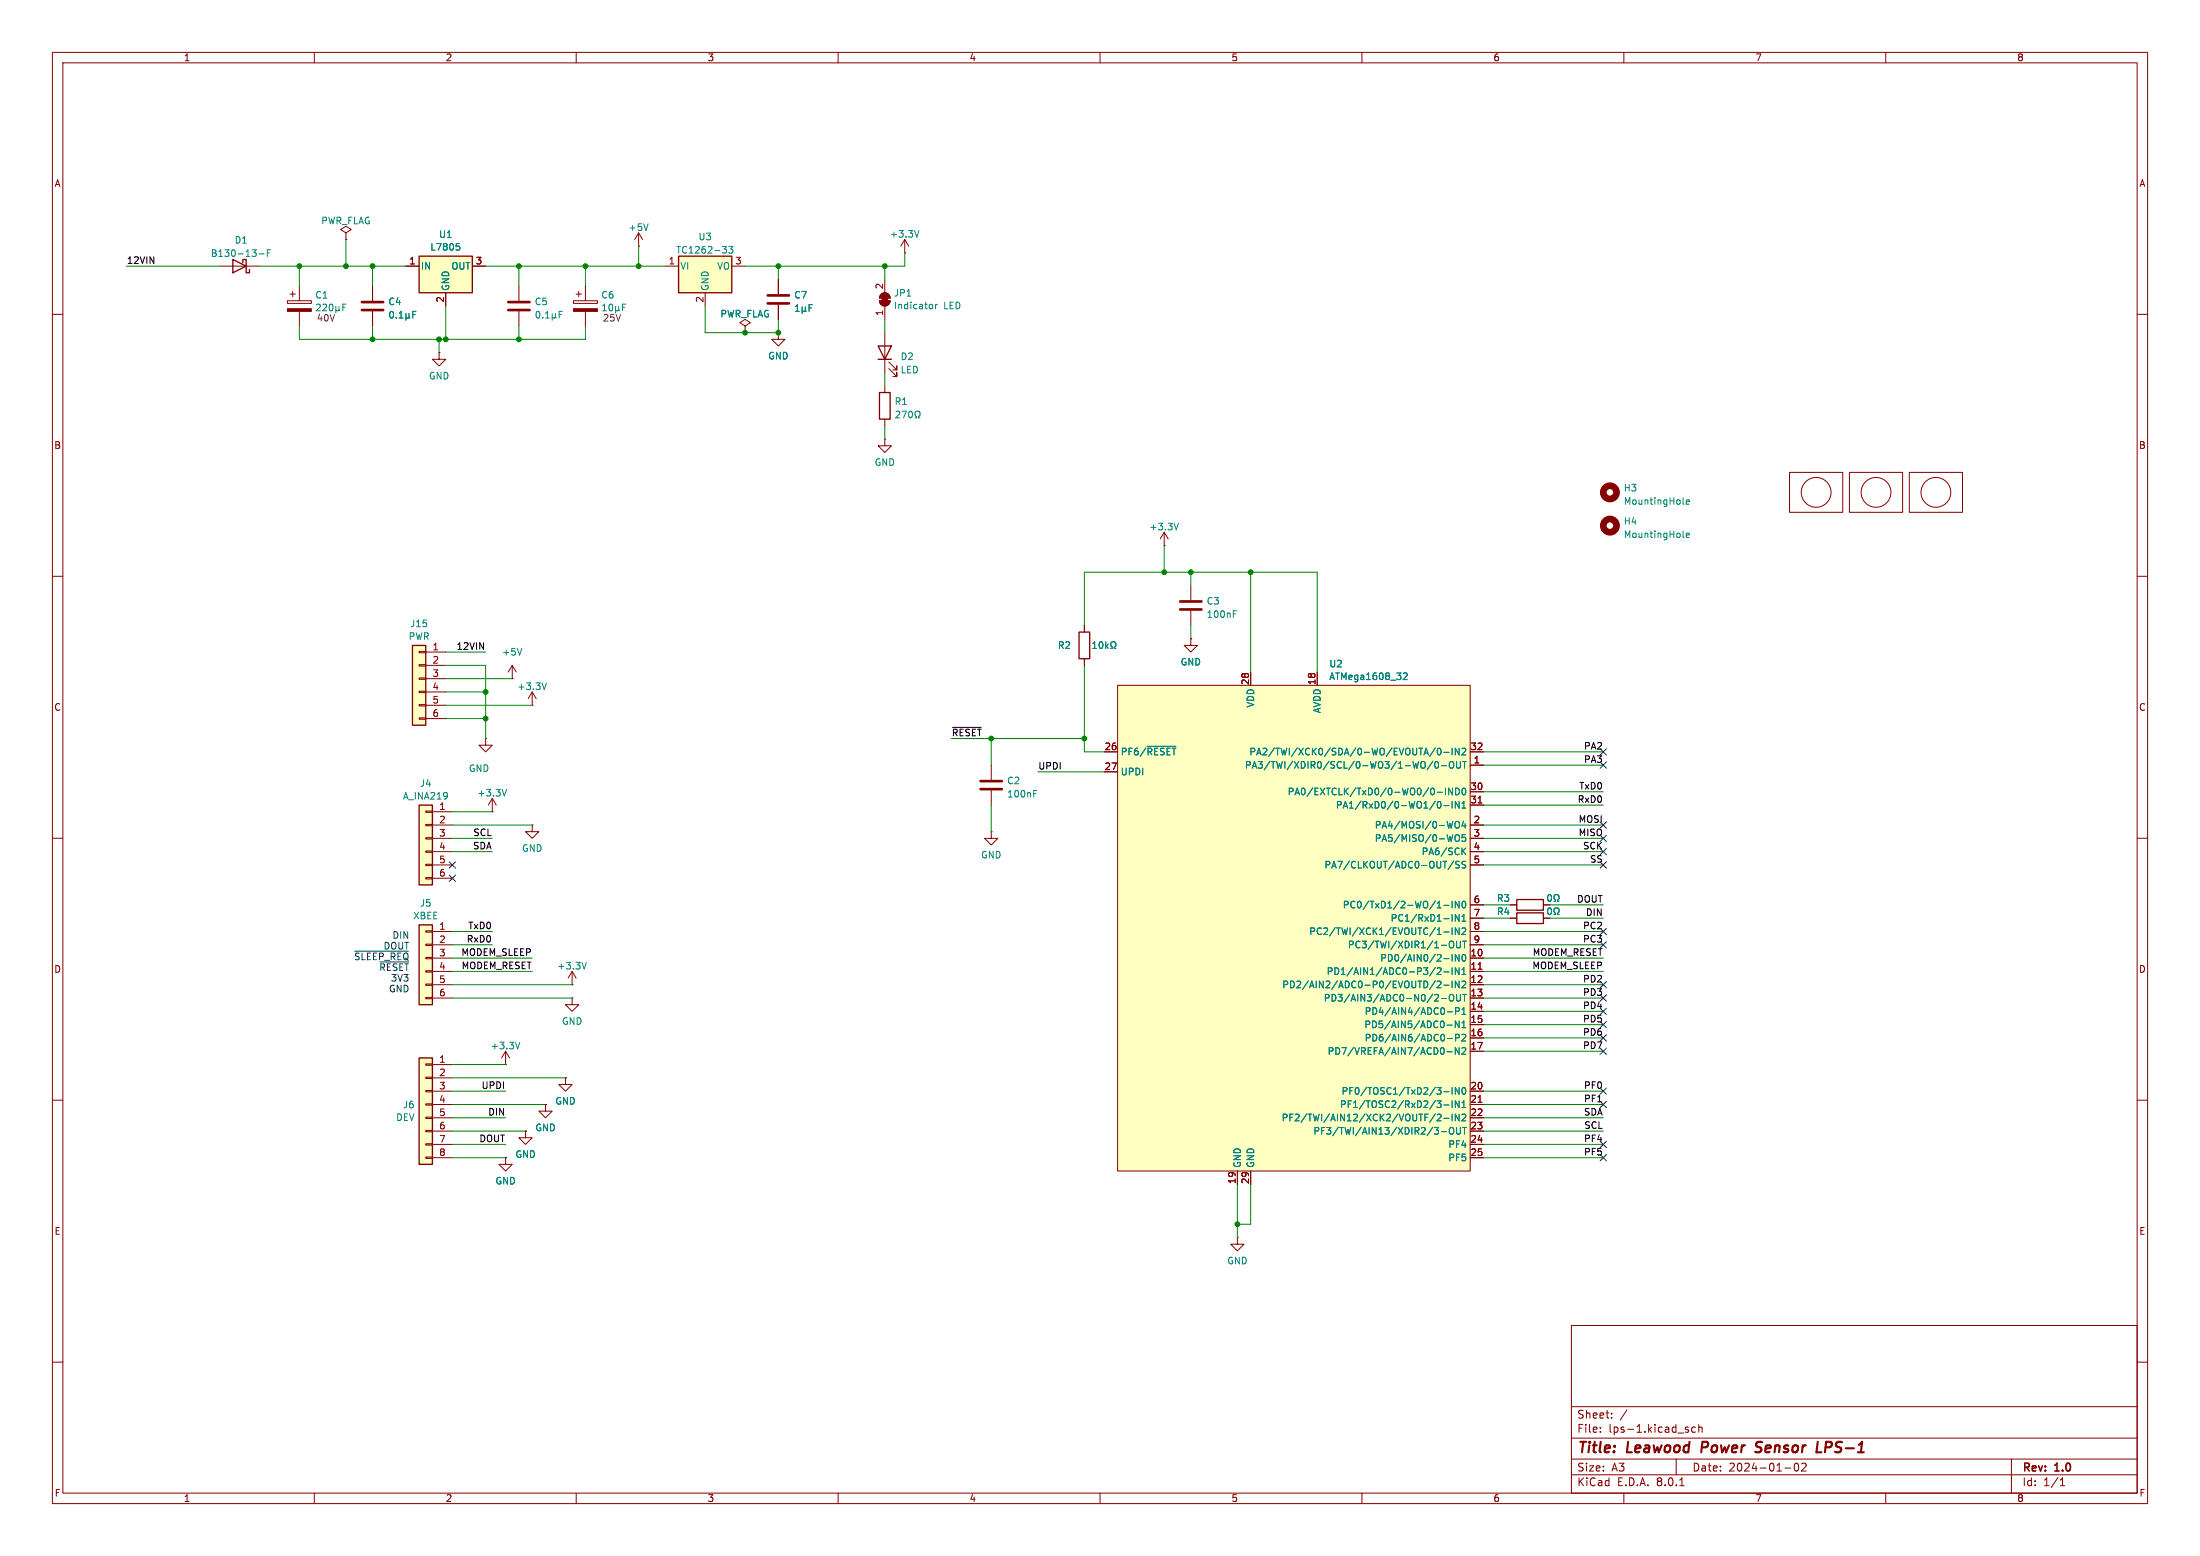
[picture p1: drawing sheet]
<svg xmlns="http://www.w3.org/2000/svg" width="420mm" height="297mm" viewBox="0 0 420 297" stroke-linecap="round" stroke-linejoin="round" font-family="sans-serif">
<path d="M0 0h420v297h-420z" fill="#fff" stroke="#fff" stroke-width=".19"/>
<g fill="none" stroke="#840000" stroke-width=".19">
<path d="M10 10h400v277h-400zM12 12h396v273h-396zM60 10v2M110 10v2M160 10v2M210 10v2M260 10v2M310 10v2M360 10v2M10 60h2M148.6 53.3v2.8M148.6 58.2v2.8"/>
<path d="M167.9 57.4h2a1.02 1.02 0 0 1-1 1 1.02 1.02 0 0 1-1-1zM168.2 56.2a1.02 1.02 0 0 1 1.1-.2 1.02 1.02 0 0 1 .6 .9h-2zM168.9 53.3v2.6M168.9 58.4v2.6M408 60h2M148.6 63.5v1.3h1.3l-1.3 1.2-1.3-1.2h1.3M148.6 63.5h.1M168.9 63.5v7.6M168.9 73.7v1.2M169.7 70.4l1.5 1.5v-.8v.8h-.8M169.7 69.1l1.5 1.5v-.7v.7h-.8M168.9 83.8v1.3h1.3l-1.3 1.3-1.3-1.3h1.3"/>
<path d="M168.9 83.8h.1M168.9 80v1.3M10 110h2M408 110h2M10 160h2M408 160h2M288.3 175.3h1.3M288.3 172.7h1.3M294.6 175.3h1.3M294.6 172.7h1.3M10 210h2M408 210h2"/>
<path d="M10 260h2M300 253h108v32h-108zM408 260h2M300 278.5h108M300 274.5h108M300 268.5h108M305.5 273.2v.2M305.5 272.5v.1M307.7 270.5v.2M307.7 269.8v.1M310.6 269.1l-1.3 1.9M320 278.5v3"/>
<path d="M321.9 272.9l.4 .1 .1 .2-.2 .2h-.3M321.9 272.4l.4 .1M323.7 272.5l-.5-.1-.3 .3 .2 .6h.6M324.3 272.5l.2-.1 .4 .1v.9M324.3 271.9v1.5M342.7 279.4l.2-.1a.8 .8 0 0 1 .5 .7 .8 .8 0 0 1-.5 .8 1 1 0 0 1-.2-1.4zM343.9 279.4l.6-.1 .2 .1 .1 .3-.9 1.1h.9M384 278.5v6.5M60 285v2M110 285v2M160 285v2M210 285v2"/>
<path d="M260 285v2M300 281.5h108M310 285v2M320.7 283.6h.8M340.7 280.2h1.2M360 285v2M393.3 283.6h.9M393.3 282.5l.4-.4v1.5"/>
</g>
<path d="M325 275.2l-.2 2M336.1 277a.85 .85 0 0 1-1 .1M336.2 275.2l-.7 .1a.46 .46 0 0 0-.3 .5 .46 .46 0 0 0 .4 .4l.5 .1M346.8 277.2h.9M348.6 275.2l-.2 2" fill="none" stroke="#840000" stroke-width=".4"/>
<path d="M167.6 66h2.6l-1.3 2.6zM167.6 68.6h2.6M167.9 74.9h2v5.1h-2zM289.6 174.2h5v2.1h-5zM289.6 171.7h5v2h-5z" fill="none" stroke="#840000" stroke-width=".25"/>
<g fill="none" stroke="#008484" stroke-width=".19">
<path d="M151.9 59.4h.7M151.9 58.5l.3-.3v1.2M153.1 59.3l.2 .1 .4-.1M153.1 58.6v1.3M153.7 59.3l.2 .1M153.7 58.6v.7M154.5 58.8h.4M155.1 58.2h-.6v1.2M177.9 58.2l.2 .1-.2 .6M178.6 58.1v.8M179 58.1l-.4 .2M171 78.6l.5-.1 .3 .3-.8 1h.8"/>
<path d="M172.2 78.5h.8l-.5 1.3M173.6 78.6l.2-.1a.68 .68 0 0 1 .4 .6 .68 .68 0 0 1-.4 .7l-.3-.5zM174.7 79.8h.3v-.3a.54 .54 0 0 1-.3-.7 .54 .54 0 0 1 .8-.3l.1 .6-.3 .4v.3h.3M295.6 173.4l.2-.1a.68 .68 0 0 1 .4 .6 .68 .68 0 0 1-.4 .7l-.3-.5zM295.6 170.9l.2-.1a.68 .68 0 0 1 .4 .6 .68 .68 0 0 1-.4 .6l-.3-.5zM296.7 174.6h.3v-.3a.54 .54 0 0 1-.3-.7 .54 .54 0 0 1 .8-.2l.1 .6-.3 .3v.3h.3M296.7 172h.3v-.2a.54 .54 0 0 1-.3-.8 .54 .54 0 0 1 .8-.2l.1 .6-.3 .4v.2h.3"/>
</g>
<path d="M146.6 57.9h4M146.6 56.4h4" fill="none" stroke="#840000" stroke-width=".51"/>
<g fill="#840000" stroke="#840000" stroke-width=".19">
<path d="M168.4 56.6h1v1.1h-1z"/>
<path d="M167.9 57.4h2a1.02 1.02 0 0 1-1 1 1.02 1.02 0 0 1-1-1z"/>
<path d="M168.2 56.2a1.02 1.02 0 0 1 1.1-.2 1.02 1.02 0 0 1 .6 .9h-2z"/>
</g>
<path d="M213.4 130.8h67.3v92.7h-67.3z" fill="#ffffc2"/>
<g fill="none" stroke="#840000" stroke-width=".19">
<path d="M142.2 62.2l1.1-.6-1.1-.6-1 .6 1 .6v1.3M142.2 63.5h.1M213.4 130.8h67.3v92.7h-67.3zM238.8 128.3v2.5M251.5 128.3v2.5M189.2 158.8v1.2h1.3l-1.3 1.3-1.2-1.3h1.2M189.2 158.8h.1M189.2 146.1v2.7M189.2 150.9v2.8M210.8 143.5h2.6M210.8 147.3h2.6M280.7 146.1h2.5"/>
<path d="M280.7 157.5h2.5M280.7 143.5h2.5M280.7 151.1h2.5M280.7 153.7h2.5M282.2 153.3h.7M280.7 160h2.5M280.7 162.6h2.5M280.7 165.1h2.5M280.7 172.7h2.5M280.7 175.3h2.5M280.7 177.8h2.5M280.7 182.9h2.5"/>
<path d="M280.7 185.4h2.5M280.7 188h2.5M280.7 190.5h2.5M280.7 193h2.5M280.7 195.6h2.5M280.7 198.1h2.5M280.7 180.3h2.5M282.2 185h.7M280.7 200.7h2.5M280.7 208.3h2.5M280.7 210.8h2.5M280.7 213.4h2.5"/>
<path d="M280.7 215.9h2.5M280.7 218.4h2.5M282.2 210.4h.7M236.2 223.5v2.6M238.8 223.5v2.6M280.7 221h2.5"/>
</g>
<g fill="none" stroke="#008484" stroke-width=".19">
<path d="M267.9 128.6l.5-.1 .2 .3-.7 .9h.7M197.3 151.5h.5M197.3 150.9h.6M219 142.5h5.5M271.8 145.4h.1a.81 .81 0 0 1-.1 1.2M273.5 145.3l-1.1 1.6M274 142.8l-1.1 1.6M274.1 145.4h.1a.68 .68 0 0 1 .4 .6 .68 .68 0 0 1-.4 .6 .85 .85 0 0 1-.1-1.2zM274.4 151.2h.9M274.5 142.9l.2-.1a.68 .68 0 0 1 .4 .7 .68 .68 0 0 1-.4 .6l-.3-.5zM274.5 153.1l.2-.1a.68 .68 0 0 1 .4 .6 .68 .68 0 0 1-.4 .6l-.3-.4zM275.2 146.1h.9"/>
<path d="M275.6 153.8h1M275.6 143.6h1M275.9 150.4v1.3M276.7 145.5l.3-.1a.43 .43 0 0 1 .5 .4v.4a.42 .42 0 0 1-.4 .4 .42 .42 0 0 1-.4-.4zM277.2 142.8v1.3M277.2 153v1.2M277.3 150.4v1.3l-.7-1.3v1.3M277.9 150.4a.64 .64 0 0 1 .7 .7 .64 .64 0 0 1-.7 .6zM277.9 156.9l.2-.1a.43 .43 0 0 1 .5 .4v.4a.42 .42 0 0 1-.4 .5 .42 .42 0 0 1-.4-.5zM277.9 159.4l.2-.1a.43 .43 0 0 1 .5 .5v.4a.42 .42 0 0 1-.4 .4 .42 .42 0 0 1-.4-.4zM278.1 145.4v1l.2 .2h.4l.1-.2v-1M278.5 142.8v1.3l-.7-1.3v1.3"/>
<path d="M278.5 153v1.2l-.7-1.2v1.2M279.1 142.9l.5-.1 .2 .4-.8 .9h.8M279.1 153.3l.4-.3v1.2M279.1 154.2h.7M279.2 145.4h.7M279.2 150.6l.2-.2a.68 .68 0 0 1 .4 .7 .68 .68 0 0 1-.4 .6l-.3-.5zM279.4 156.7l-.3 .9h.8M279.6 145.4v1.2M279.7 157.2v.9M279.8 159.3h-.6l-.1 .6 .2-.1 .4 .1 .1 .2v.4l-.2 .1-.5-.1M274.4 173.3h.7M275.6 172.8h1"/>
<path d="M275.6 177.9h1M276.7 179.8l.3-.2a.43 .43 0 0 1 .5 .5v.4a.42 .42 0 0 1-.4 .4 .42 .42 0 0 1-.4-.4zM277.2 172v1.3M277.2 177.1v1.3M277.5 164.3l-1.1 1.7M278.1 179.6v1.1l.2 .2h.4l.1-.2v-1.1M278.5 172v1.3l-.7-1.3v1.3M278.5 174.6v1.2l-.7-1.2v1.2M278.5 177.1v1.3l-.7-1.3v1.3M278.6 164.5l-.5-.1-.2 .3 .1 .3 .5 .2v.4l-.1 .1-.5-.1M279.1 177.2l.5-.1 .2 .4-.8 .9h.8M279.1 174.9l.4-.3v1.2"/>
<path d="M279.1 175.8h.7M279.2 172.2l.2-.2a.68 .68 0 0 1 .4 .7 .68 .68 0 0 1-.4 .6l-.3-.5zM279.2 179.6h.7M279.3 162.4l.5 .7M279.6 179.6v1.3M279.8 164.5l-.5-.1-.1 .1v.4l.5 .2 .1 .3-.2 .3-.5-.1M279.8 161.9l-.7 .7M274 187.2l-1.1 1.6M274.4 184.9l.5-.2 .2 .4-.8 .9h.8M274.4 187.4l.5-.1 .2 .3-.8 .9h.8M275.2 190.6h.9M275.6 185.5h1"/>
<path d="M275.6 188.1h1M276.3 195.7h.9M276.3 193.1h1M276.3 198.2h1M276.7 190l.3-.2a.43 .43 0 0 1 .5 .4v.5a.42 .42 0 0 1-.4 .4 .42 .42 0 0 1-.4-.4zM277.2 182.2v1.3M277.2 184.7v1.3M277.2 187.3v1.2M277.9 193h.6l.1-.2-.1-.3-.6-.2v1.3M277.9 198.1l.6-.1 .1-.1-.1-.3-.6-.2v1.3M278.1 189.8v1l.2 .3 .4-.1 .1-.2v-1M278.5 182.2v1.3l-.7-1.3v1.3"/>
<path d="M278.5 184.7v1.3l-.7-1.3v1.3M278.5 187.3v1.2l-.7-1.2v1.2M278.5 194.9v1.3l-.7-1.3v1.3M278.5 200v1.2l-.7-1.2v1.2M279.1 187.4l.5-.1 .2 .3-.8 .9h.8M279.1 197.6l.5-.2 .2 .4-.8 .9h.8M279.1 186h.7M279.1 185.1l.4-.4v1.3M279.1 192.7l.4-.4v1.3M279.1 195.3l.4-.4v1.3M279.1 193.6h.7M279.1 196.2h.7"/>
<path d="M279.2 182.3l.2-.1a.68 .68 0 0 1 .4 .6 .68 .68 0 0 1-.4 .7l-.3-.5zM279.2 189.8h.7M279.6 189.8v1.3M274 212.6l-1.1 1.6M274.4 212.8l.5-.1 .2 .3-.8 .9h.8M275.2 216h.9M275.6 208.4h1M275.6 210.9h1M275.6 213.5h1M276.3 200.8h.9M276.7 215.4l.3-.2a.43 .43 0 0 1 .5 .4v.5a.42 .42 0 0 1-.4 .4 .42 .42 0 0 1-.4-.4zM277.2 207.6v1.3"/>
<path d="M277.2 210.1v1.3M277.2 212.7v1.2M278.1 215.2v1l.2 .3 .4-.1 .1-.2v-1M278.5 207.6v1.3l-.7-1.3v1.3M278.5 210.1v1.3l-.7-1.3v1.3M278.5 212.7v1.2l-.7-1.2v1.2M279.1 200.1l.5-.1 .2 .3-.8 .9h.8M279.1 212.8l.5-.1 .2 .3-.8 .9h.8M279.1 210.5l.4-.4v1.3M279.1 211.4h.7M279.2 207.7l.2-.1a.68 .68 0 0 1 .4 .6 .68 .68 0 0 1-.4 .7l-.3-.5zM279.2 215.2h.7"/>
<path d="M279.6 215.2v1.3"/>
</g>
<path d="M187.2 150.6h4.1M187.2 149.1h4.1" fill="none" stroke="#840000" stroke-width=".51"/>
<path d="M129.5 48.9h10.2v7h-10.2z" fill="#ffffc2"/>
<path d="M129.5 48.9h10.2v7h-10.2z" fill="none" stroke="#840000" stroke-width=".25"/>
<g fill="none" stroke="#840000" stroke-width=".19">
<path d="M66 44.5l1.1-.7-1.1-.6-1 .6 1 .7v1.2M66 45.7h.1M71.1 54.6v2.8M71.1 59.4v2.8M127 50.8h2.5M134.6 55.9v2.5M139.7 50.8h2.5M172.7 48.3h.1M172.7 45.7l-.7 1.3M172.7 45.7v2.6M172.7 45.7l.8 1.3M100.3 215.9v1.3h1.3l-1.3 1.2-1.2-1.2h1.2"/>
<path d="M100.3 215.9h.1M104.1 210.8v1.3h1.3l-1.3 1.3-1.2-1.3h1.2M104.1 210.8h.1M107.9 205.7v1.3h1.3l-1.3 1.3-1.2-1.3h1.2M107.9 205.7h.1"/>
</g>
<g fill="none" stroke="#008484" stroke-width=".19">
<path d="M74.5 59.6l.2-.2a.68 .68 0 0 1 .4 .7 .68 .68 0 0 1-.4 .6l-.3-.5zM76.2 59.8l.4-.4v1.3M77.5 59.9v1.2M78.1 59.9v.6M79.4 59.4h-.6v1.3M137.9 47h.8l-.4 .5 .3 .1 .1 .5-.2 .2h-.4M139.1 47h.8l-.4 .5 .4 .1v.6l-.2 .1-.6-.1M175.4 44l-.4 1.3M75.7 60.6v.1M76.2 60.7h.7M77.5 60.5l.2 .2 .4-.2M78.1 60.5l.2 .2"/>
<path d="M78.8 60h.4"/>
</g>
<path d="M69.1 59.2h4.1M69.1 57.7h4.1" fill="none" stroke="#840000" stroke-width=".51"/>
<path d="M80 48.9h10.2v7h-10.2z" fill="#ffffc2"/>
<path d="M80 48.9h10.2v7h-10.2z" fill="none" stroke="#840000" stroke-width=".25"/>
<path d="M77.5 50.8h2.5M85.1 55.9v2.5M90.2 50.8h2.5M121.9 47h.1M121.9 44.5l-.7 1.2M121.9 44.5v2.5M121.9 44.5l.8 1.2M96.5 221v1.2h1.3l-1.3 1.3-1.3-1.3h1.3M96.5 221h.1" fill="none" stroke="#840000" stroke-width=".19"/>
<path d="M87.1 46.5h.6M87.2 47h.3l.3 .2-.1 .5-.5 .1M123.7 42.7l-.4 1.3" fill="none" stroke="#008484" stroke-width=".19"/>
<path d="M80 201.9h2.5v20.3h-2.5z" fill="#ffffc2"/>
<g fill="none" stroke="#840000" stroke-width=".19">
<path d="M99.1 54.6v2.8M99.1 59.4v2.8M109.5 57.4h4.5v.5h-4.5zM110 56.1h1M110.5 55.6v1M111.8 54.6v2.8M111.8 59.4v2.8M83.8 67.3v1.3h1.3l-1.3 1.3-1.3-1.3h1.3M83.8 67.3h.1M341.6 90.2h10.2v7.6h-10.2zM353.1 90.2h10.1v7.6h-10.1zM364.5 90.2h10.1v7.6h-10.1z"/>
<path d="M109.2 188h.1M109.2 190.5v1.3h1.3l-1.3 1.2-1.3-1.2h1.3M109.2 190.5h.1M109.2 185.4l-.7 1.3M109.2 185.4v2.6M109.2 185.4l.8 1.3M81.3 218.3h1.2v.3h-1.2zM81.3 215.8h1.2v.2h-1.2zM81.3 213.2h1.2v.3h-1.2zM81.3 210.7h1.2v.2h-1.2zM81.3 208.2h1.2v.2h-1.2zM81.3 205.6h1.2v.3h-1.2z"/>
<path d="M81.3 203.1h1.2v.2h-1.2zM82.5 203.2h3.9M82.5 205.7h3.9M82.5 208.3h3.9M82.5 210.8h3.9M82.5 213.4h3.9M82.5 215.9h3.9M82.5 218.4h3.9M96.5 203.2h.1M96.5 200.7l-.7 1.2M96.5 200.7v2.5M96.5 200.7l.8 1.2"/>
<path d="M81.3 220.9h1.2v.2h-1.2zM82.5 221h3.9M236.2 236.2v1.3h1.3l-1.3 1.3-1.3-1.3h1.3M236.2 236.2h.1"/>
<circle cx="346.7" cy="94" r="2.84"/>
<circle cx="358.1" cy="94" r="2.84"/>
<circle cx="369.6" cy="94" r="2.84"/>
</g>
<path d="M80 201.9h2.5v20.3h-2.5z" fill="none" stroke="#840000" stroke-width=".25"/>
<g fill="none" stroke="#840000" stroke-width="1.3">
<circle cx="307.3" cy="94" r="1.27"/>
<circle cx="307.3" cy="100.3" r="1.27"/>
</g>
<g fill="none" stroke="#008484" stroke-width=".19">
<path d="M102.5 59.6l.1-.2a.68 .68 0 0 1 .5 .7 .68 .68 0 0 1-.5 .6l-.3-.5zM104.1 59.8l.4-.4v1.3M105.4 59.9v1.2M106 59.9v.6M107.4 59.4h-.7v1.3M115 59.3h.8M115 58.4l.4-.3v1.2M116.4 58.2l.1-.1a.68 .68 0 0 1 .5 .6 .68 .68 0 0 1-.5 .6l-.3-.5zM117.5 59.1l.2 .2 .4-.2M117.5 58.5v1.2M118.1 59.1l.2 .2M118.1 58.5v.6"/>
<path d="M118.8 58.7h.5M119.4 58.1h-.6v1.2M103.6 60.6v.1M104.1 60.7h.8M105.4 60.5l.2 .2 .4-.2M106 60.5l.2 .2M106.7 60h.5M321.3 96.1l.2 .2M321.9 95.8l.6-.1-.1-.2-.3-.1-.2 .2 .1 .6h.4M321.3 102.4l.2 .2M321.9 102.2l.6-.1-.1-.3h-.3l-.2 .1 .1 .7h.4M99.2 198.9l-.4 1.3"/>
<path d="M111.9 183.7l-.4 1.3"/>
</g>
<path d="M97 59.2h4.1M97 57.7h4.1" fill="none" stroke="#840000" stroke-width=".51"/>
<path d="M109.5 58.9h4.5v.5h-4.5z" fill="#840000" stroke="#840000" stroke-width=".19"/>
<path d="M80 176.5h2.5v15.3h-2.5z" fill="#ffffc2"/>
<path d="M81.3 177.7h1.2v.2h-1.2zM82.5 177.8h3.9M81.3 190.4h1.2v.2h-1.2zM81.3 187.8h1.2v.3h-1.2zM81.3 185.3h1.2v.2h-1.2zM81.3 182.8h1.2v.2h-1.2zM81.3 180.2h1.2v.3h-1.2zM82.5 180.3h3.9M82.5 182.9h3.9M82.5 185.4h3.9M82.5 188h3.9M82.5 190.5h3.9" fill="none" stroke="#840000" stroke-width=".19"/>
<path d="M80 176.5h2.5v15.3h-2.5z" fill="none" stroke="#840000" stroke-width=".25"/>
<path d="M78.7 123.2h2.6v15.2h-2.6z" fill="#ffffc2"/>
<g fill="none" stroke="#840000" stroke-width=".19">
<path d="M41.9 50.8h7.6M54.9 57.4h4.5v.5h-4.5zM55.4 56.1h1M55.9 55.6v1M57.1 54.6v2.8M57.1 59.4v2.8M222.2 104.1h.1M222.2 101.6l-.7 1.3M222.2 101.6v2.5M222.2 101.6l.8 1.3M227.3 111.8v2.8M227.3 116.6v2.8"/>
<path d="M80 137h1.3v.3h-1.3zM80 134.5h1.3v.2h-1.3zM80 132h1.3v.2h-1.3zM80 129.4h1.3v.3h-1.3zM80 126.9h1.3v.2h-1.3zM80 124.3h1.3v.3h-1.3zM81.3 124.5h3.8M81.3 127h3.8M81.3 129.5h3.8M81.3 132.1h3.8M81.3 134.6h3.8M81.3 137.2h3.8"/>
</g>
<path d="M44.4 49.5l2.6 1.3-2.6 1.3zM46.4 50.2v-.7h.6v2.6h.6v-.7M78.7 123.2h2.6v15.2h-2.6z" fill="none" stroke="#840000" stroke-width=".25"/>
<path d="M225.3 116.3h4.1M225.3 114.8h4.1" fill="none" stroke="#840000" stroke-width=".51"/>
<g fill="none" stroke="#008484" stroke-width=".19">
<path d="M49.5 48.5h.9M51 48.3h.4M51.6 47.7h-.6v1.2M60.4 58.2l.5-.1 .2 .3-.7 .9h.7M61.6 58.2l.5-.1 .3 .3-.8 .9h.8M63 58.2l.1-.1a.68 .68 0 0 1 .5 .6 .68 .68 0 0 1-.5 .6l-.3-.5zM64.1 59.1l.2 .2 .4-.2M64.1 58.5v1.2M64.7 59.1l.2 .2M64.7 58.5v.6M65.4 58.7h.5M66 58.1h-.6v1.2"/>
<path d="M225 99.9l-.5 1.2M235.4 117.2h.5M235.4 116.6h.6"/>
</g>
<path d="M54.9 58.9h4.5v.5h-4.5z" fill="#840000" stroke="#840000" stroke-width=".19"/>
<path d="M80 153.7h2.5v15.2h-2.5z" fill="#ffffc2"/>
<g fill="none" stroke="#840000" stroke-width=".19">
<path d="M71.1 54.6v2.8M71.1 59.4v2.8M77.5 50.8h2.5M85.1 55.9v2.5M90.2 50.8h2.5M148.6 53.3v2.8M148.6 58.2v2.8M142.2 63.5h.1M148.6 63.5h.1M207 119.4v1.3M97.8 129.5h.1M97.8 127l-.8 1.3"/>
<path d="M97.8 127v2.5M97.8 127l.8 1.3M101.6 134.6h.1M101.6 132.1l-.8 1.3M101.6 132.1v2.5M101.6 132.1l.8 1.3M207 125.7v1.3M227.3 121.9v1.3h1.3l-1.3 1.3-1.2-1.3h1.2M227.3 121.9h.1M238.8 128.3v2.5M251.5 128.3v2.5M81.3 159.9h1.2v.2h-1.2z"/>
<path d="M81.3 157.4h1.2v.2h-1.2zM81.3 154.8h1.2v.3h-1.2zM82.5 154.9h3.9M82.5 157.5h3.9M92.7 141v1.2h1.3l-1.3 1.3-1.3-1.3h1.3M92.7 141h.1M94 154.9h.1M94 152.4l-.8 1.3M94 152.4v2.5M94 152.4l.7 1.3M101.6 157.5v1.3h1.3l-1.3 1.2-1.3-1.2h1.3M101.6 157.5h.1"/>
<path d="M210.8 143.5h2.6M210.8 147.3h2.6M280.7 157.5h2.5M280.7 146.1h2.5M280.7 143.5h2.5M280.7 151.1h2.5M280.7 153.7h2.5M282.2 153.3h.7M81.3 167.5h1.2v.3h-1.2zM81.3 165h1.2v.2h-1.2zM81.3 162.4h1.2v.3h-1.2zM82.5 160h3.9"/>
<path d="M82.5 162.6h3.9M82.5 165.1h3.9M82.5 167.6h3.9M280.7 160h2.5M280.7 162.6h2.5M280.7 165.1h2.5M280.7 175.3h2.5M280.7 172.7h2.5M280.7 177.8h2.5M288.3 175.3h1.3M288.3 172.7h1.3M294.6 175.3h1.3"/>
<path d="M294.6 172.7h1.3M280.7 182.9h2.5M280.7 185.4h2.5M280.7 188h2.5M280.7 190.5h2.5M280.7 193h2.5M280.7 195.6h2.5M280.7 198.1h2.5M280.7 180.3h2.5M282.2 185h.7M100.3 215.9h.1M104.1 210.8h.1"/>
<path d="M107.9 205.7h.1M280.7 200.7h2.5M280.7 208.3h2.5M280.7 210.8h2.5M280.7 213.4h2.5M280.7 215.9h2.5M280.7 218.4h2.5M282.2 210.4h.7M96.5 221h.1M236.2 223.5v2.6M238.8 223.5v2.6M280.7 221h2.5"/>
</g>
<path d="M206 120.7h2v5h-2zM80 153.7h2.5v15.2h-2.5z" fill="none" stroke="#840000" stroke-width=".25"/>
<g fill="none" stroke="#008484" stroke-width=".19">
<path d="M74.5 59.6l.2-.2a.68 .68 0 0 1 .4 .7 .68 .68 0 0 1-.4 .6l-.3-.5zM76.2 59.8l.4-.4v1.3M77.5 59.9v1.2M78.1 59.9v.6M79.4 59.4h-.6v1.3M87.1 46.5h.6M87.2 47h.3l.3 .2-.1 .5-.5 .1M151.9 59.4h.7M151.9 58.5l.3-.3v1.2M153.1 59.3l.2 .1 .4-.1M153.1 58.6v1.3M153.7 59.3l.2 .1"/>
<path d="M153.7 58.6v.7M154.5 58.8h.4M155.1 58.2h-.6v1.2M75.7 60.6v.1M76.2 60.7h.7M77.5 60.5l.2 .2 .4-.2M78.1 60.5l.2 .2M78.8 60h.4M99.6 123.8l-.4 1.2M104.3 130.4l-.4 1.2M208.6 123.8h.7M208.6 122.9l.4-.4v1.3"/>
<path d="M210 122.6l.1-.1a.68 .68 0 0 1 .5 .6 .68 .68 0 0 1-.5 .7 .84 .84 0 0 1-.1-1.2zM211.1 122.5v1.3M211.2 123.3l.4 .5M211.6 122.9l-.5 .5M212.1 123.8h.3v-.3a.54 .54 0 0 1-.3-.7 .54 .54 0 0 1 .7-.2l.2 .6-.3 .3v.3h.3M267.9 128.6l.5-.1 .2 .3-.7 .9h.7M96.7 150.7l-.4 1.2M219 142.5h5.5M271.8 145.4h.1a.81 .81 0 0 1-.1 1.2M273.5 145.3l-1.1 1.6M274 142.8l-1.1 1.6M274.1 145.4h.1a.68 .68 0 0 1 .4 .6 .68 .68 0 0 1-.4 .6 .85 .85 0 0 1-.1-1.2z"/>
<path d="M274.4 151.2h.9M274.5 142.9l.2-.1a.68 .68 0 0 1 .4 .7 .68 .68 0 0 1-.4 .6l-.3-.5zM274.5 153.1l.2-.1a.68 .68 0 0 1 .4 .6 .68 .68 0 0 1-.4 .6l-.3-.4zM275.2 146.1h.9M275.6 153.8h1M275.6 143.6h1M275.9 150.4v1.3M276.7 145.5l.3-.1a.43 .43 0 0 1 .5 .4v.4a.42 .42 0 0 1-.4 .4 .42 .42 0 0 1-.4-.4zM277.2 142.8v1.3M277.2 153v1.2M277.3 150.4v1.3l-.7-1.3v1.3M277.9 150.4a.64 .64 0 0 1 .7 .7 .64 .64 0 0 1-.7 .6z"/>
<path d="M277.9 156.9l.2-.1a.43 .43 0 0 1 .5 .4v.4a.42 .42 0 0 1-.4 .5 .42 .42 0 0 1-.4-.5zM277.9 159.4l.2-.1a.43 .43 0 0 1 .5 .5v.4a.42 .42 0 0 1-.4 .4 .42 .42 0 0 1-.4-.4zM278.1 145.4v1l.2 .2h.4l.1-.2v-1M278.5 142.8v1.3l-.7-1.3v1.3M278.5 153v1.2l-.7-1.2v1.2M279.1 142.9l.5-.1 .2 .4-.8 .9h.8M279.1 153.3l.4-.3v1.2M279.1 154.2h.7M279.2 145.4h.7M279.2 150.6l.2-.2a.68 .68 0 0 1 .4 .7 .68 .68 0 0 1-.4 .6l-.3-.5zM279.4 156.7l-.3 .9h.8M279.6 145.4v1.2"/>
<path d="M279.7 157.2v.9M279.8 159.3h-.6l-.1 .6 .2-.1 .4 .1 .1 .2v.4l-.2 .1-.5-.1M274.4 173.3h.7M275.6 172.8h1M275.6 177.9h1M276.7 179.8l.3-.2a.43 .43 0 0 1 .5 .5v.4a.42 .42 0 0 1-.4 .4 .42 .42 0 0 1-.4-.4zM277.2 172v1.3M277.2 177.1v1.3M277.5 164.3l-1.1 1.7M278.1 179.6v1.1l.2 .2h.4l.1-.2v-1.1M278.5 172v1.3l-.7-1.3v1.3M278.5 174.6v1.2l-.7-1.2v1.2"/>
<path d="M278.5 177.1v1.3l-.7-1.3v1.3M278.6 164.5l-.5-.1-.2 .3 .1 .3 .5 .2v.4l-.1 .1-.5-.1M279.1 177.2l.5-.1 .2 .4-.8 .9h.8M279.1 174.9l.4-.3v1.2M279.1 175.8h.7M279.2 172.2l.2-.2a.68 .68 0 0 1 .4 .7 .68 .68 0 0 1-.4 .6l-.3-.5zM279.2 179.6h.7M279.3 162.4l.5 .7M279.6 179.6v1.3M279.8 164.5l-.5-.1-.1 .1v.4l.5 .2 .1 .3-.2 .3-.5-.1M279.8 161.9l-.7 .7M295.6 173.4l.2-.1a.68 .68 0 0 1 .4 .6 .68 .68 0 0 1-.4 .7l-.3-.5z"/>
<path d="M295.6 170.9l.2-.1a.68 .68 0 0 1 .4 .6 .68 .68 0 0 1-.4 .6l-.3-.5zM296.7 174.6h.3v-.3a.54 .54 0 0 1-.3-.7 .54 .54 0 0 1 .8-.2l.1 .6-.3 .3v.3h.3M296.7 172h.3v-.2a.54 .54 0 0 1-.3-.8 .54 .54 0 0 1 .8-.2l.1 .6-.3 .4v.2h.3M274 187.2l-1.1 1.6M274.4 184.9l.5-.2 .2 .4-.8 .9h.8M274.4 187.4l.5-.1 .2 .3-.8 .9h.8M275.2 190.6h.9M275.6 185.5h1M275.6 188.1h1M276.3 195.7h.9M276.3 193.1h1M276.3 198.2h1"/>
<path d="M276.7 190l.3-.2a.43 .43 0 0 1 .5 .4v.5a.42 .42 0 0 1-.4 .4 .42 .42 0 0 1-.4-.4zM277.2 182.2v1.3M277.2 184.7v1.3M277.2 187.3v1.2M277.9 193h.6l.1-.2-.1-.3-.6-.2v1.3M277.9 198.1l.6-.1 .1-.1-.1-.3-.6-.2v1.3M278.1 189.8v1l.2 .3 .4-.1 .1-.2v-1M278.5 182.2v1.3l-.7-1.3v1.3M278.5 184.7v1.3l-.7-1.3v1.3M278.5 187.3v1.2l-.7-1.2v1.2M278.5 194.9v1.3l-.7-1.3v1.3M278.5 200v1.2l-.7-1.2v1.2"/>
<path d="M279.1 187.4l.5-.1 .2 .3-.8 .9h.8M279.1 197.6l.5-.2 .2 .4-.8 .9h.8M279.1 186h.7M279.1 185.1l.4-.4v1.3M279.1 192.7l.4-.4v1.3M279.1 195.3l.4-.4v1.3M279.1 193.6h.7M279.1 196.2h.7M279.2 182.3l.2-.1a.68 .68 0 0 1 .4 .6 .68 .68 0 0 1-.4 .7l-.3-.5zM279.2 189.8h.7M279.6 189.8v1.3M274 212.6l-1.1 1.6"/>
<path d="M274.4 212.8l.5-.1 .2 .3-.8 .9h.8M275.2 216h.9M275.6 208.4h1M275.6 210.9h1M275.6 213.5h1M276.3 200.8h.9M276.7 215.4l.3-.2a.43 .43 0 0 1 .5 .4v.5a.42 .42 0 0 1-.4 .4 .42 .42 0 0 1-.4-.4zM277.2 207.6v1.3M277.2 210.1v1.3M277.2 212.7v1.2M278.1 215.2v1l.2 .3 .4-.1 .1-.2v-1M278.5 207.6v1.3l-.7-1.3v1.3"/>
<path d="M278.5 210.1v1.3l-.7-1.3v1.3M278.5 212.7v1.2l-.7-1.2v1.2M279.1 200.1l.5-.1 .2 .3-.8 .9h.8M279.1 212.8l.5-.1 .2 .3-.8 .9h.8M279.1 210.5l.4-.4v1.3M279.1 211.4h.7M279.2 207.7l.2-.1a.68 .68 0 0 1 .4 .6 .68 .68 0 0 1-.4 .7l-.3-.5zM279.2 215.2h.7M279.6 215.2v1.3"/>
</g>
<path d="M181.8 138.8h5.5M301.4 170.9a.64 .64 0 0 1 .7 .7 .64 .64 0 0 1-.7 .6zM302.6 171.1l.3-.2a.43 .43 0 0 1 .5 .5v.4a.42 .42 0 0 1-.4 .4 .42 .42 0 0 1-.4-.4zM304 170.9v1.1l.2 .2 .4-.1 .1-.1v-1.1M305.1 170.9h.7M305.5 170.9v1.3" fill="none" stroke="#000" stroke-width=".19"/>
<path d="M67.7 181.6h10.3M72.5 183.6h5.5" fill="none" stroke="#0000c2" stroke-width=".19"/>
<g fill="none" stroke="#008400" stroke-width=".19">
<path d="M24.1 50.8h17.8M49.5 50.8h28M57.1 50.8v3.8M66 45.7v5.1M71.1 50.8v3.8M85.1 58.4v6.4M92.7 50.8h34.3M99.1 50.8v3.8M111.8 50.8v3.8M121.9 47v3.8M134.6 58.4v5.1h14v-2.5M148.6 50.8v2.5"/>
<path d="M168.9 50.8v2.5M172.7 48.3v2.5h-30.5M57.1 62.2v2.6h54.7v-2.6M71.1 62.2v2.6M83.8 64.8v2.5M99.1 62.2v2.6M168.9 61v2.5M168.9 71.1v2.6M168.9 81.3v2.5M207 119.4v-10.2h44.5v19.1M222.2 104.1v5.1M227.3 109.2v2.6"/>
<path d="M227.3 119.4v2.5M238.8 109.2v19.1M85.1 134.6h16.5M85.1 124.5h7.6M85.1 132.1h7.6M85.1 127h7.6v14M85.1 137.2h7.6M85.1 129.5h12.7M207 127v16.5h3.8M86.4 154.9h7.6M86.4 157.5h15.2M181.6 141h25.4"/>
<path d="M189.2 141v5.1M189.2 153.7v5.1M198.1 147.3h12.7M283.2 143.5h22.9M283.2 146.1h22.9M283.2 157.5h22.9M283.2 151.1h22.9M283.2 153.7h22.9M86.4 177.8h7.6M86.4 160h7.6M86.4 162.6h7.6M283.2 175.3h5.1"/>
<path d="M283.2 177.8h22.9M283.2 172.7h5.1M283.2 160h22.9M283.2 162.6h22.9M283.2 165.1h22.9M295.9 175.3h10.2M295.9 172.7h10.2M86.4 182.9h15.2M86.4 180.3h7.6M86.4 185.4h15.2M86.4 188h22.8M86.4 190.5h22.8"/>
<path d="M283.2 182.9h22.9M283.2 180.3h22.9M283.2 185.4h22.9M283.2 188h22.9M283.2 190.5h22.9M283.2 195.6h22.9M283.2 193h22.9M283.2 198.1h22.9M86.4 210.8h17.7M86.4 213.4h10.1M86.4 208.3h10.1M86.4 215.9h13.9"/>
<path d="M86.4 205.7h21.5M86.4 218.4h10.1M86.4 203.2h10.1M283.2 210.8h22.9M283.2 200.7h22.9M283.2 213.4h22.9M283.2 208.3h22.9M283.2 215.9h22.9M283.2 218.4h22.9M86.4 221h10.1M236.2 226.1v10.1M238.8 226.1v7.6h-2.6"/>
<path d="M283.2 221h22.9"/>
</g>
<g fill="none" stroke="#000084" stroke-width=".19">
<path d="M305.5 145.4l1.2 1.3M305.5 142.9l1.2 1.2M305.5 159.4l1.2 1.2M305.5 156.9l1.2 1.2M306.7 145.4l-1.2 1.3M306.7 142.9l-1.2 1.2M306.7 159.4l-1.2 1.2M306.7 156.9l-1.2 1.2M85.8 167l1.2 1.2M85.8 164.5l1.2 1.2M87 167l-1.2 1.2M87 164.5l-1.2 1.2"/>
<path d="M305.5 179.7l1.2 1.2M305.5 164.5l1.2 1.2M305.5 162l1.2 1.2M305.5 177.2l1.2 1.2M306.7 179.7l-1.2 1.2M306.7 164.5l-1.2 1.2M306.7 162l-1.2 1.2M306.7 177.2l-1.2 1.2M305.5 192.4l1.2 1.2M305.5 195l1.2 1.2M305.5 197.5l1.2 1.2M305.5 189.9l1.2 1.2"/>
<path d="M305.5 187.4l1.2 1.2M306.7 192.4l-1.2 1.2M306.7 195l-1.2 1.2M306.7 197.5l-1.2 1.2M306.7 189.9l-1.2 1.2M306.7 187.4l-1.2 1.2M305.5 207.7l1.2 1.2M305.5 210.2l1.2 1.2M305.5 217.8l1.2 1.2M305.5 200.1l1.2 1.2M306.7 207.7l-1.2 1.2M306.7 210.2l-1.2 1.2"/>
<path d="M306.7 217.8l-1.2 1.2M306.7 200.1l-1.2 1.2M305.5 220.4l1.2 1.2M306.7 220.4l-1.2 1.2"/>
</g>
<g fill="#008400" stroke="#008400" stroke-width=".19">
<circle cx="236.2" cy="233.7" r=".46"/>
<circle cx="222.2" cy="109.2" r=".46"/>
<circle cx="227.3" cy="109.2" r=".46"/>
<circle cx="207" cy="141" r=".46"/>
<circle cx="238.8" cy="109.2" r=".46"/>
<circle cx="71.1" cy="64.8" r=".46"/>
<circle cx="71.1" cy="50.8" r=".46"/>
<circle cx="66" cy="50.8" r=".46"/>
<circle cx="99.1" cy="50.8" r=".46"/>
<circle cx="111.8" cy="50.8" r=".46"/>
<circle cx="83.8" cy="64.8" r=".46"/>
<circle cx="121.9" cy="50.8" r=".46"/>
<circle cx="99.1" cy="64.8" r=".46"/>
<circle cx="85.1" cy="64.8" r=".46"/>
<circle cx="92.7" cy="137.2" r=".46"/>
<circle cx="57.1" cy="50.8" r=".46"/>
<circle cx="92.7" cy="132.1" r=".46"/>
<circle cx="148.6" cy="50.8" r=".46"/>
<circle cx="142.2" cy="63.5" r=".46"/>
<circle cx="168.9" cy="50.8" r=".46"/>
<circle cx="148.6" cy="63.5" r=".46"/>
</g>
<g font-size="2.8" fill="#840000">
<text x="301" y="277.9">Title:</text>
<text x="310.6" y="277.9">Leawood</text>
<text x="325.6" y="277.9">Power</text>
<text x="336.8" y="277.9">Sensor</text>
<text x="349.2" y="277.9">LPS-1</text>
</g>
<g font-size="2.1" fill="#840000">
<text x="301" y="273.7">File:</text>
<text x="301" y="271">Sheet:</text>
<text x="307.1" y="273.7">lps-1.kicad_sch</text>
<text x="301" y="281.1">Size:</text>
<text x="307.6" y="281.1">A3</text>
<text x="323" y="281.1">Date:</text>
<text x="330" y="281.1">2024-01-02</text>
<text x="386" y="281.3">Rev:</text>
<text x="392.4" y="281.3">1.0</text>
<text x="301" y="283.9">KiCad</text>
<text x="308.7" y="283.9">E.D.A.</text>
<text x="316.3" y="283.9">8.0.1</text>
<text x="386" y="283.9">Id:</text>
<text x="390.1" y="283.9">1/1</text>
</g>
<g font-size="1.8" fill="#840000">
<text x="35" y="11.9">1</text>
<text x="85" y="11.9">2</text>
<text x="135" y="11.9">3</text>
<text x="185" y="11.9">4</text>
<text x="235" y="11.9">5</text>
<text x="285" y="11.9">6</text>
<text x="335" y="11.9">7</text>
<text x="385" y="11.9">8</text>
<text x="10.3" y="35.9">A</text>
<text x="408.3" y="35.9">A</text>
<text x="78" y="50.5">1</text>
<text x="90.7" y="50.5">3</text>
<text x="127.6" y="50.5">1</text>
<text x="140.3" y="50.5">3</text>
<text x="84.8" y="57.9" transform="rotate(-90 84.8 57.9)">2</text>
<text x="134.4" y="57.9" transform="rotate(-90 134.4 57.9)">2</text>
<text x="168.7" y="55.3" transform="rotate(-90 168.7 55.3)">2</text>
<text x="168.7" y="60.4" transform="rotate(-90 168.7 60.4)">1</text>
<text x="10.3" y="85.9">B</text>
<text x="408.2" y="85.9">B</text>
<text x="82.5" y="124.2">1</text>
<text x="82.5" y="126.7">2</text>
<text x="82.5" y="129.3">3</text>
<text x="82.5" y="131.8">4</text>
<text x="238.5" y="130.9" transform="rotate(-90 238.5 130.9)">28</text>
<text x="251.2" y="130.9" transform="rotate(-90 251.2 130.9)">18</text>
<text x="10.3" y="135.9">C</text>
<text x="82.5" y="134.4">5</text>
<text x="82.5" y="136.9">6</text>
<text x="408.2" y="135.9">C</text>
<text x="210.8" y="143.3">26</text>
<text x="280.6" y="143.3">32</text>
<text x="210.8" y="147.1">27</text>
<text x="281.2" y="145.8">1</text>
<text x="83.7" y="154.7">1</text>
<text x="280.6" y="150.9">30</text>
<text x="280.6" y="153.4">31</text>
<text x="83.7" y="157.2">2</text>
<text x="83.7" y="159.8">3</text>
<text x="281.2" y="157.2">2</text>
<text x="281.2" y="159.8">3</text>
<text x="83.7" y="162.3">4</text>
<text x="83.7" y="164.8">5</text>
<text x="83.7" y="167.4">6</text>
<text x="281.2" y="162.3">4</text>
<text x="281.2" y="164.8">5</text>
<text x="281.2" y="172.5">6</text>
<text x="83.7" y="177.5">1</text>
<text x="281.2" y="175">7</text>
<text x="281.2" y="177.5">8</text>
<text x="10.3" y="185.9">D</text>
<text x="83.7" y="180.1">2</text>
<text x="83.7" y="182.6">3</text>
<text x="83.7" y="185.2">4</text>
<text x="280.6" y="182.6">10</text>
<text x="280.6" y="185.2">11</text>
<text x="281.2" y="180.1">9</text>
<text x="408.2" y="185.9">D</text>
<text x="83.7" y="187.7">5</text>
<text x="83.7" y="190.2">6</text>
<text x="280.6" y="187.7">12</text>
<text x="280.6" y="190.2">13</text>
<text x="280.6" y="192.8">14</text>
<text x="280.6" y="195.3">15</text>
<text x="280.6" y="197.9">16</text>
<text x="83.7" y="202.9">1</text>
<text x="280.6" y="200.4">17</text>
<text x="83.7" y="205.5">2</text>
<text x="83.7" y="208">3</text>
<text x="280.6" y="208">20</text>
<text x="83.7" y="210.6">4</text>
<text x="83.7" y="213.1">5</text>
<text x="83.7" y="215.6">6</text>
<text x="280.6" y="210.6">21</text>
<text x="280.6" y="213.1">22</text>
<text x="280.6" y="215.6">23</text>
<text x="83.7" y="218.2">7</text>
<text x="83.7" y="220.7">8</text>
<text x="280.6" y="218.2">24</text>
<text x="280.6" y="220.7">25</text>
<text x="236" y="226.1" transform="rotate(-90 236 226.1)">19</text>
<text x="238.5" y="226.1" transform="rotate(-90 238.5 226.1)">29</text>
<text x="10.3" y="235.9">E</text>
<text x="408.3" y="235.9">E</text>
<text x="10.3" y="285.9">F</text>
<text x="35" y="286.9">1</text>
<text x="85" y="286.9">2</text>
<text x="135" y="286.9">3</text>
<text x="185" y="286.9">4</text>
<text x="235" y="286.9">5</text>
<text x="285" y="286.9">6</text>
<text x="335" y="286.9">7</text>
<text x="385" y="286.9">8</text>
<text x="408.3" y="285.9">F</text>
</g>
<g font-size="1.8" fill="#008484">
<text x="44.7" y="46.7">D1</text>
<text x="61.2" y="43">PWR_FLAG</text>
<text x="83.7" y="45.6">U1</text>
<text x="119.9" y="44.3">+5V</text>
<text x="133.2" y="46.1">U3</text>
<text x="169.8" y="45.5">+3.3V</text>
<text x="40.2" y="49.2">B130-13-F</text>
<text x="80.3" y="51.7">IN</text>
<text x="82.1" y="48">L7805</text>
<text x="86.1" y="51.7">OUT</text>
<text x="129" y="48.6">TC1262-33</text>
<text x="129.8" y="51.7">VI</text>
<text x="136.8" y="51.7">VO</text>
<text x="60.1" y="57.2">C1</text>
<text x="74.1" y="58.4">C4</text>
<text x="86" y="55.6" transform="rotate(-90 86 55.6)">GND</text>
<text x="102" y="58.4">C5</text>
<text x="114.7" y="57.2">C6</text>
<text x="135.5" y="55.6" transform="rotate(-90 135.5 55.6)">GND</text>
<text x="151.5" y="57.2">C7</text>
<text x="170.6" y="56.8">JP1</text>
<text x="170.6" y="59.2">Indicator</text>
<text x="180.1" y="59.2">LED</text>
<text x="137.4" y="60.8">PWR_FLAG</text>
<text x="146.6" y="68.8">GND</text>
<text x="171.8" y="68.9">D2</text>
<text x="171.8" y="71.5">LED</text>
<text x="81.8" y="72.6">GND</text>
<text x="170.7" y="77.5">R1</text>
<text x="166.9" y="89.1">GND</text>
<text x="309.9" y="94">H3</text>
<text x="219.3" y="101.4">+3.3V</text>
<text x="309.9" y="96.5">MountingHole</text>
<text x="309.9" y="100.4">H4</text>
<text x="309.9" y="102.9">MountingHole</text>
<text x="78.2" y="119.9">J15</text>
<text x="230.3" y="115.6">C3</text>
<text x="230.3" y="118.1">100nF</text>
<text x="77.9" y="122.3">PWR</text>
<text x="95.8" y="125.3">+5V</text>
<text x="201.9" y="124.1">R2</text>
<text x="98.7" y="131.9">+3.3V</text>
<text x="225.3" y="127.2">GND</text>
<text x="253.7" y="127.6">U2</text>
<text x="253.7" y="130">ATMega1608_32</text>
<text x="239.6" y="135.1" transform="rotate(-90 239.6 135.1)">VDD</text>
<text x="252.3" y="136.2" transform="rotate(-90 252.3 136.2)">AVDD</text>
<text x="89.4" y="147.5">GND</text>
<text x="192.2" y="149.9">C2</text>
<text x="213.9" y="144.4">PF6/~{RESET}</text>
<text x="213.9" y="148.2">UPDI</text>
<text x="237.6" y="146.9">PA3/TWI/XDIR0/SCL/0-WO3/1-WO/0-OUT</text>
<text x="238.4" y="144.4">PA2/TWI/XCK0/SDA/0-WO/EVOUTA/0-IN2</text>
<text x="76.8" y="152.8">A_INA219</text>
<text x="80.1" y="150.4">J4</text>
<text x="91" y="152.2">+3.3V</text>
<text x="192.2" y="152.4">100nF</text>
<text x="245.7" y="152">PA0/EXTCLK/TxD0/0-WO0/0-IND0</text>
<text x="254.9" y="154.5">PA1/RxD0/0-WO1/0-IN1</text>
<text x="262.4" y="158.3">PA4/MOSI/0-WO4</text>
<text x="262.4" y="160.9">PA5/MISO/0-WO5</text>
<text x="99.6" y="162.8">GND</text>
<text x="187.2" y="164.1">GND</text>
<text x="252.7" y="166">PA7/CLKOUT/ADC0-OUT/SS</text>
<text x="271.3" y="163.4">PA6/SCK</text>
<text x="80.1" y="173.2">J5</text>
<text x="256.3" y="173.6">PC0/TxD1/2-WO/1-IN0</text>
<text x="285.7" y="172.3">R3</text>
<text x="78.8" y="175.7">XBEE</text>
<text x="249.8" y="178.7">PC2/TWI/XCK1/EVOUTC/1-IN2</text>
<text x="265.4" y="176.1">PC1/RxD1-IN1</text>
<text x="285.7" y="174.9">R4</text>
<text x="106.3" y="185.2">+3.3V</text>
<text x="257.2" y="181.2">PC3/TWI/XDIR1/1-OUT</text>
<text x="263.4" y="183.7">PD0/AIN0/2-IN0</text>
<text x="244.7" y="188.8">PD2/AIN2/ADC0-P0/EVOUTD/2-IN2</text>
<text x="252.6" y="191.4">PD3/AIN3/ADC0-N0/2-OUT</text>
<text x="253.2" y="186.3">PD1/AIN1/ADC0-P3/2-IN1</text>
<text x="107.2" y="195.8">GND</text>
<text x="260.4" y="196.4">PD5/AIN5/ADC0-N1</text>
<text x="260.4" y="193.9">PD4/AIN4/ADC0-P1</text>
<text x="93.6" y="200.5">+3.3V</text>
<text x="253.3" y="201.5">PD7/VREFA/AIN7/ACD0-N2</text>
<text x="260.4" y="199">PD6/AIN6/ADC0-P2</text>
<text x="256" y="209.1">PF0/TOSC1/TxD2/3-IN0</text>
<text x="75.5" y="214.2">DEV</text>
<text x="76.9" y="211.7">J6</text>
<text x="105.9" y="211">GND</text>
<text x="244.6" y="214.2">PF2/TWI/AIN12/XCK2/VOUTF/2-IN2</text>
<text x="255.7" y="211.7">PF1/TOSC2/RxD2/3-IN1</text>
<text x="98.3" y="221.2">GND</text>
<text x="102.1" y="216.1">GND</text>
<text x="250.6" y="216.8">PF3/TWI/AIN13/XDIR2/3-OUT</text>
<text x="276.4" y="219.3">PF4</text>
<text x="276.4" y="221.8">PF5</text>
<text x="94.5" y="226.3">GND</text>
<text x="237.1" y="223" transform="rotate(-90 237.1 223)">GND</text>
<text x="239.6" y="223" transform="rotate(-90 239.6 223)">GND</text>
<text x="234.2" y="241.5">GND</text>
</g>
<g font-size="1.8">
<text x="24.1" y="50.5">12VIN</text>
<text x="87.1" y="124.1">12VIN</text>
<text x="302.3" y="143.2">PA2</text>
<text x="198.1" y="147">UPDI</text>
<text x="302.3" y="145.7">PA3</text>
<text x="301.1" y="153.3">RxD0</text>
<text x="301.4" y="150.8">TxD0</text>
<text x="90.3" y="159.7">SCL</text>
<text x="301.3" y="157.1">MOSI</text>
<text x="301.3" y="159.7">MISO</text>
<text x="90.2" y="162.2">SDA</text>
<text x="302.1" y="162.2">SCK</text>
<text x="303.4" y="164.8">SS</text>
<text x="89" y="180">RxD0</text>
<text x="89.3" y="177.5">TxD0</text>
<text x="302.1" y="177.5">PC2</text>
<text x="302.1" y="180">PC3</text>
<text x="302.7" y="174.9">DIN</text>
<text x="88" y="182.5">MODEM_SLEEP</text>
<text x="88" y="185.1">MODEM_RESET</text>
<text x="292.4" y="185.1">MODEM_SLEEP</text>
<text x="292.5" y="182.5">MODEM_RESET</text>
<text x="302.1" y="190.2">PD3</text>
<text x="302.1" y="187.6">PD2</text>
<text x="302.1" y="195.2">PD5</text>
<text x="302.1" y="192.7">PD4</text>
<text x="302.1" y="197.8">PD6</text>
<text x="302.1" y="200.3">PD7</text>
<text x="91.8" y="207.9">UPDI</text>
<text x="302.3" y="207.9">PF0</text>
<text x="93.1" y="213">DIN</text>
<text x="302.3" y="213">SDA</text>
<text x="302.3" y="210.5">PF1</text>
<text x="302.4" y="215.6">SCL</text>
<text x="91.4" y="218.1">DOUT</text>
<text x="302.3" y="218.1">PF4</text>
<text x="302.3" y="220.6">PF5</text>
</g>
<g font-size="1.8" fill="#840084">
<text x="60.4" y="61.6">40V</text>
<text x="115" y="61.6">25V</text>
</g>
<text font-size="1.8" fill="#008400" x="181.6" y="140.6">~{RESET}</text>
<g font-size="1.8" fill="#0000c2">
<text x="74.8" y="179.3">DIN</text>
<text x="67.5" y="183.4">~{SLEEP_REQ}</text>
<text x="72.3" y="185.4">~{RESET}</text>
<text x="73.1" y="181.3">DOUT</text>
<text x="74.2" y="189.5">GND</text>
<text x="74.5" y="187.4">3V3</text>
</g>
</svg>
